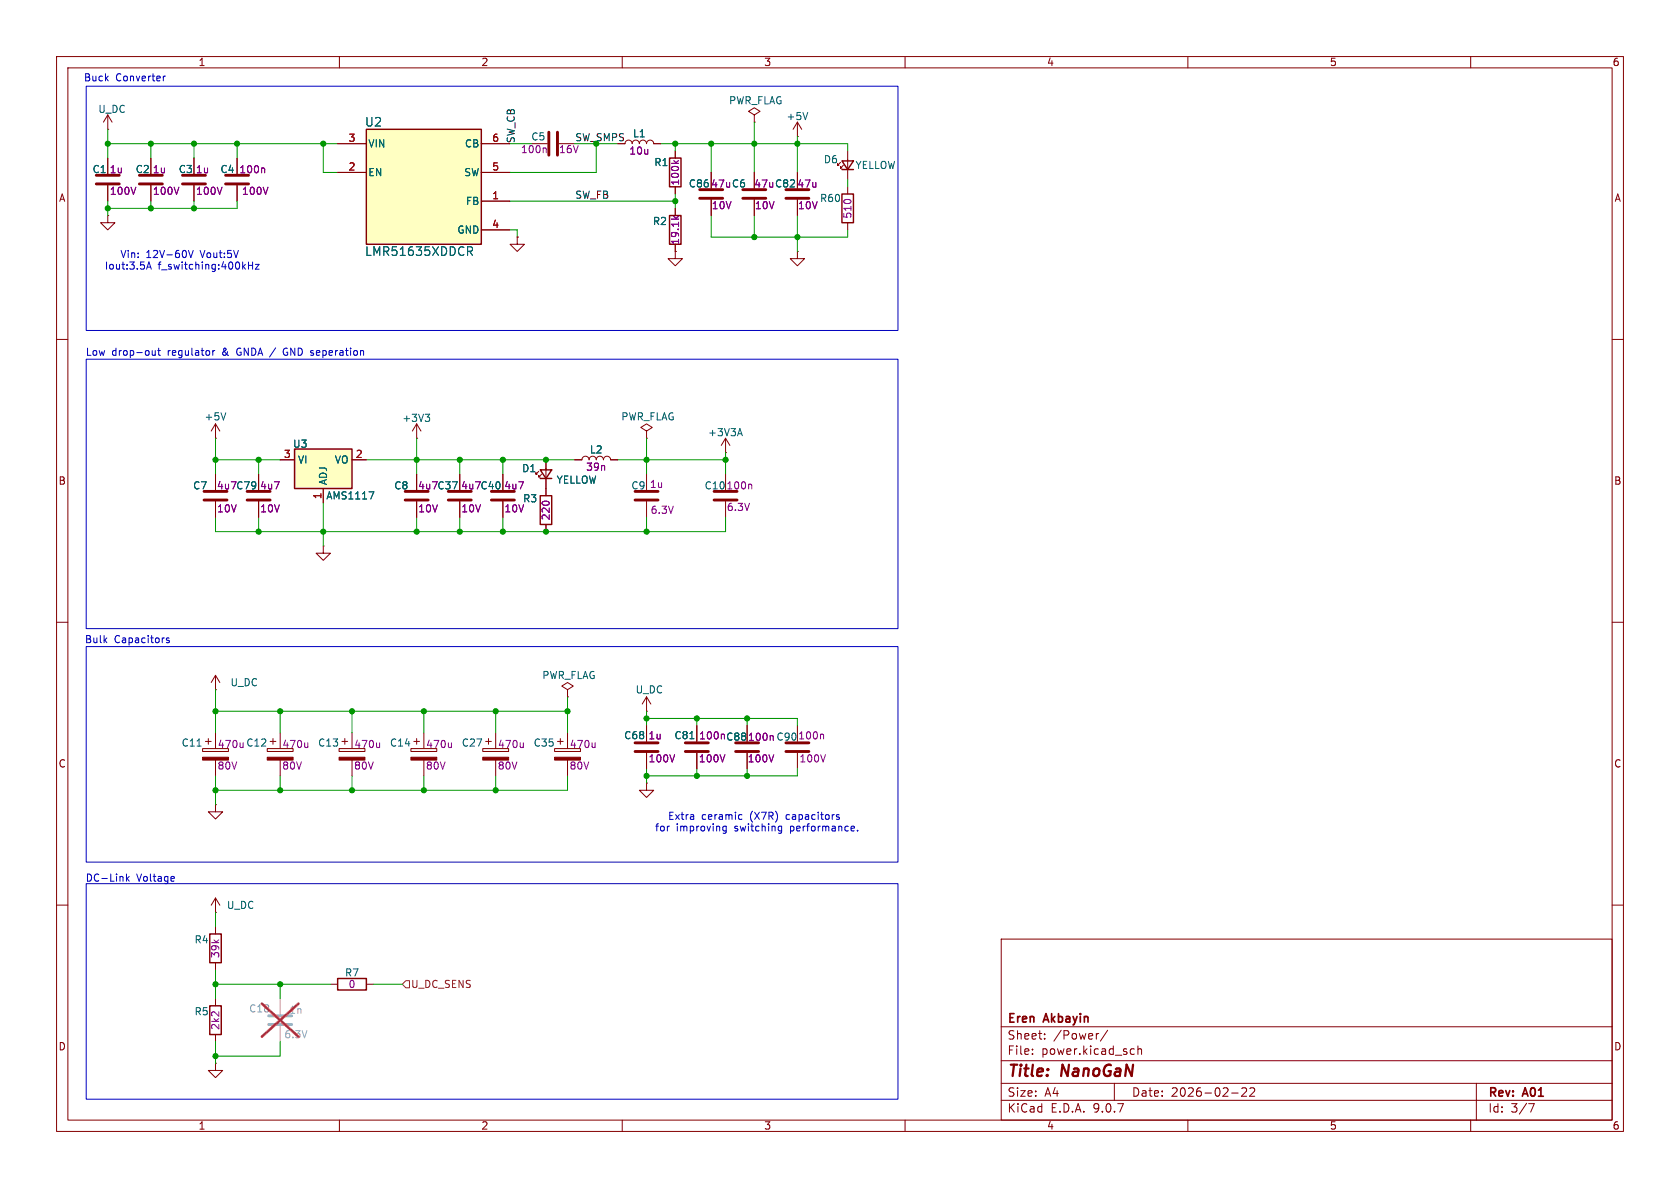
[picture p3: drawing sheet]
<svg xmlns="http://www.w3.org/2000/svg" width="297mm" height="210mm" viewBox="0 0 297 210" stroke-linecap="round" stroke-linejoin="round" font-family="sans-serif">
<g fill="none" stroke="#840000" stroke-width=".18">
<path d="M10 10h277v190h-277zM12 12h273v186h-273zM60 10v2M110 10v2M160 10v2M210 10v2M260 10v2M10 60h2M285 60h2M95.2 83.3l-.5 .5v-.2v.2h.3M95.8 83.8l-.6 .5v-.2v.2h.3M96.5 81.3v5.1"/>
<path d="M10 110h2M285 110h2M132.1 128.3v2.8M132.1 133.1v2.8M10 160h2M177 166h108v32h-108zM285 160h2M60 198v2M110 198v2M160 198v2M177 194.5h108M177 191.5h108"/>
<path d="M177 187.5h108M177 181.5h108M182.5 186.3v.1M182.5 185.5v.1M184.7 183.6v.1M184.7 182.8v.1M194.2 182.7l-.2 .1M195.8 182.1l-1.3 2M197 191.5v3M200.1 185.4l.4 .1M200.5 186.3l-.4 .1M201.2 185.5l.2-.1 .3 .1 .1 .9"/>
<path d="M201.2 184.9v1.5M210 198v2M217.7 193.2h1.2M219.5 192.4l.6-.1 .2 .1 .1 .3-.9 1.1h.9M221 192.4l.5-.1 .2 .1 .1 .3-.9 1.1h.9M260 198v2M261 191.5v6.5M270.2 195.1h1l-.6 1.5"/>
</g>
<path d="M130 131.3h4.1M130 132.8h4.1" fill="none" stroke="#840000" stroke-width=".51"/>
<path d="M95.5 83.1h2l-1 1.5zM95.5 84.6h2" fill="none" stroke="#840000" stroke-width=".25"/>
<path d="M64.8 22.9h20.3v20.3h-20.3z" fill="#ffffc2"/>
<path d="M64.8 22.9h20.3v20.3h-20.3z" fill="none" stroke="#840000" stroke-width=".25"/>
<path d="M59.7 25.4h5.1M59.7 30.5h5.1M85.1 25.4h5.1M85.1 30.5h5.1M85.1 35.6h5.1M85.1 40.6h5.1" fill="none" stroke="#840000" stroke-width=".18"/>
<path d="M82.7 43.6h.5l.3 .3-.1 .4-.7 .1M83 44.4l.5 .7" fill="none" stroke="#006464" stroke-width=".18"/>
<path d="M52.1 79.4h10.1v7h-10.1z" fill="#ffffc2"/>
<path d="M118.4 27.9h2v5.1h-2zM118.4 38.1h2v5.1h-2zM148.8 34.3h2.1v5.1h-2.1zM148.8 28.4h2.1l-1 1.6zM148.8 30h2.1M52.1 79.4h10.1v7h-10.1zM95.5 87.6h2v5.1h-2zM37.1 165.1h2v5.1h-2zM37.1 177.8h2v5.1h-2zM59.7 173h5.1v2h-5.1z" fill="none" stroke="#840000" stroke-width=".25"/>
<g fill="none" stroke="#840000" stroke-width=".18">
<path d="M19 38.1v1.3h1.3l-1.3 1.2-1.2-1.2h1.2M19 38.1h.1M19 22.9h.1M19 20.3v2.6M19 27.9v2.8M19 32.8v2.8M19 20.3l-.7 1.3M19 20.3l.8 1.3M26.7 27.9v2.8M26.7 32.8v2.8M34.3 27.9v2.8M34.3 32.8v2.8"/>
<path d="M41.9 27.9v2.8M41.9 32.8v2.8M59.7 25.4h5.1M59.7 30.5h5.1M85.1 25.4h5.1M85.1 30.5h5.1M85.1 35.6h5.1M94 25.4h2.8M110.5 25.4a.64 .64 0 0 1 .6-.6 .64 .64 0 0 1 .7 .6 .64 .64 0 0 1 .6-.6 .64 .64 0 0 1 .6 .6 .64 .64 0 0 1 .7-.6 .64 .64 0 0 1 .6 .6 .64 .64 0 0 1 .6-.6 .64 .64 0 0 1 .7 .6h1.2M119.4 26.7v1.2M119.4 33v1.3M119.4 36.8v1.3"/>
<path d="M125.7 30.5v2.8M125.7 35.3v2.8M133.3 20.3l1.1-.6-1.1-.6-1 .6 1 .6v1.3M133.3 21.6h.1M133.3 30.5v2.8M133.3 35.3v2.8M141 24.1h.1M141 21.6v2.5M141 30.5v2.8M141 35.3v2.8M141 21.6l-.8 1.3M141 21.6l.7 1.3"/>
<path d="M148.6 28.7l-.5 .5v-.2v.2h.2M149.1 29.2l-.5 .5v-.2v.2h.2M149.9 26.7v5.1M149.9 33v1.3M149.9 39.4v1.2M85.1 40.6h5.1M91.4 41.9v1.3h1.3l-1.3 1.3-1.2-1.3h1.2M91.4 41.9h.1M119.4 44.5v1.2h1.2l-1.2 1.3-1.3-1.3h1.3M119.4 44.5h.1M119.4 43.2v1.3M141 44.5v1.2h1.2l-1.2 1.3-1.3-1.3h1.3"/>
<path d="M141 44.5h.1M38.1 77.5h.1M38.1 74.9v2.6M38.1 74.9l-.8 1.3M38.1 74.9l.8 1.3M73.7 77.5h.1M73.7 74.9v2.6M73.7 74.9l-.8 1.3M73.7 74.9l.7 1.3M114.3 76.2l1-.6-1-.7-1 .7 1 .6v1.3M114.3 77.5h.1M128.3 77.5v2.5"/>
<path d="M128.3 77.5l-.8 1.2M128.3 77.5l.7 1.2M38.1 83.8v2.8M38.1 88.6v2.8M45.7 83.8v2.8M45.7 88.6v2.8M49.5 81.3h2.6M57.1 96.5v1.3h1.3l-1.3 1.3-1.2-1.3h1.2M57.1 96.5h.1M57.1 86.4v2.5M62.2 81.3h2.6M73.7 83.8v2.8"/>
<path d="M73.7 88.6v2.8M81.3 83.8v2.8M81.3 88.6v2.8M88.9 83.8v2.8M88.9 88.6v2.8M96.5 81.3v1.8M96.5 84.6v3M96.5 92.7v1.3M101.6 81.3h1.3a.64 .64 0 0 1 .6-.7 .64 .64 0 0 1 .6 .7 .64 .64 0 0 1 .7-.7 .64 .64 0 0 1 .6 .7 .64 .64 0 0 1 .6-.7 .64 .64 0 0 1 .7 .7 .64 .64 0 0 1 .6-.7 .64 .64 0 0 1 .6 .7h1.3M114.3 83.8v2.8M114.3 88.6v2.8M128.3 80h.1"/>
<path d="M128.3 83.8v2.8M128.3 88.6v2.8M38.1 119.4v2.5M38.1 119.4l-.8 1.3M38.1 119.4l.8 1.3M35.8 132.3h4.6v.5h-4.6zM36.3 131.1h1M36.8 130.6v1M38.1 121.9h.1M38.1 129.5v2.8M38.1 134.4v2.8M47.2 132.3h4.6v.5h-4.6z"/>
<path d="M47.8 131.1h1M48.3 130.6v1M49.5 129.5v2.8M49.5 134.4v2.8M59.9 132.3h4.6v.5h-4.6zM60.5 131.1h1M61 130.6v1M62.2 129.5v2.8M62.2 134.4v2.8M72.6 132.3h4.6v.5h-4.6zM73.2 131.1h1M73.7 130.6v1"/>
<path d="M74.9 129.5v2.8M74.9 134.4v2.8M85.3 132.3h4.6v.5h-4.6zM85.9 131.1h1M86.4 130.6v1M87.6 129.5v2.8M87.6 134.4v2.8M98 132.3h4.6v.5h-4.6zM98.6 131.1h1M99.1 130.6v1M100.3 121.9l1-.6-1-.6-1 .6 1 .6v1.3M100.3 123.2h.1"/>
<path d="M100.3 129.5v2.8M100.3 134.4v2.8M114.3 125.7h.1M114.3 138.4v1.3h1.3l-1.3 1.3-1.3-1.3h1.3M114.3 138.4h.1M114.3 123.2l-.8 1.3M114.3 123.2l.8 1.3M114.3 123.2v2.5M114.3 128.3v2.8M114.3 133.1v2.8M123.2 128.3v2.8M123.2 133.1v2.8"/>
<path d="M132.1 128.3v2.8M132.1 133.1v2.8M141 128.3v2.8M141 133.1v2.8M38.1 142.2v1.3h1.3l-1.3 1.3-1.3-1.3h1.3M38.1 142.2h.1M38.1 158.8v2.5M38.1 158.8l-.8 1.2M38.1 158.8l.8 1.2M38.1 161.3h.1M38.1 163.8v1.3M38.1 170.2v1.3"/>
<path d="M38.1 176.5v1.3M58.4 174h1.3M64.8 174h1.2M38.1 188v1.2h1.3l-1.3 1.3-1.3-1.3h1.3M38.1 188h.1M38.1 182.9v1.3"/>
</g>
<path d="M142.8 19.9l-.4 1.3M82.7 43.6h.5l.3 .3-.1 .4-.7 .1M83 44.4l.5 .7M39.9 73l-.4 1.2M75.2 73.2h.8l-.5 .5M75.7 73.7l.3 .2v.4l-.3 .2M130.5 76.7h.6M130.8 75.8l.4 1.2M65.2 86.9h.9l-.6 1.3M34.8 131.9h.8M122 130.6h.7" fill="none" stroke="#006464" stroke-width=".18"/>
<g fill="none" stroke="#840000" stroke-width=".51">
<path d="M17 31h4.1M17 32.5h4.1M24.6 31h4.1M24.6 32.5h4.1M32.3 31h4M32.3 32.5h4M39.9 31h4M39.9 32.5h4M97 23.4v4M98.6 23.4v4M123.7 33.5h4.1M123.7 35.1h4.1"/>
<path d="M131.3 33.5h4.1M131.3 35.1h4.1M138.9 33.5h4.1M138.9 35.1h4.1M36.1 86.9h4M36.1 88.4h4M43.7 86.9h4.1M43.7 88.4h4.1M71.6 86.9h4.1M71.6 88.4h4.1M79.2 86.9h4.1M79.2 88.4h4.1"/>
<path d="M86.9 86.9h4M86.9 88.4h4M112.3 86.9h4M112.3 88.4h4M126.2 86.9h4.1M126.2 88.4h4.1M112.3 131.3h4M112.3 132.8h4M121.2 131.3h4M121.2 132.8h4M138.9 131.3h4.1M138.9 132.8h4.1"/>
</g>
<path d="M47.5 179.6h4.1M47.5 181.1h4.1" fill="none" stroke="#a1a1a1" stroke-width=".51"/>
<path d="M49.5 176.5v2.8M49.5 181.4v2.8" fill="none" stroke="#a1a1a1" stroke-width=".18"/>
<path d="M46.3 177.4l6.5 5.9M52.8 177.4l-6.5 5.9" fill="none" stroke="#e12e31" stroke-width=".46"/>
<g fill="#840000" stroke="#840000" stroke-width=".18">
<path d="M85.3 133.9h4.6v.5h-4.6z"/>
<path d="M59.9 133.9h4.6v.5h-4.6z"/>
<path d="M72.6 133.9h4.6v.5h-4.6z"/>
<path d="M98 133.9h4.6v.5h-4.6z"/>
<path d="M35.8 133.9h4.6v.5h-4.6z"/>
<path d="M47.2 133.9h4.6v.5h-4.6z"/>
</g>
<g fill="none" stroke="#840084" stroke-width=".18">
<path d="M46.6 29.7l.2 .2v.7M96.4 26.1l.2 .2v.7M119.1 28.4l.5 .5M119.1 38.3l.5 .4M120 28.4l-.5 .4M120 38.3l-.5 .3M132.7 85.6l.2 .2v.6M54.4 131.3v.9M54.4 132l-.2 .2M67.1 131.3v.9M67.1 132l-.2 .2M79.8 131.3v.9"/>
<path d="M79.8 132l-.2 .2M92.5 131.3v.9M92.5 132l-.2 .2M105.2 131.3v.9M105.2 132l-.2 .2M145.4 129.8l.2 .2v.6"/>
</g>
<path d="M71.1 174l.7-.6h.6v1.2h-.6z" fill="none" stroke="#725600" stroke-width=".18"/>
<g fill="none" stroke="#009600" stroke-width=".18">
<path d="M19 25.4h40.7M19 22.9v5M19 35.6v2.5M26.7 25.4v2.5M26.7 35.6v1.2M34.3 25.4v2.5M34.3 35.6v1.2M41.9 25.4v2.5M41.9 35.6v1.2h-22.9M57.1 25.4v5.1h2.6M90.2 25.4h3.8M90.2 35.6h29.2"/>
<path d="M101.6 25.4h7.6M105.4 25.4v5.1h-15.2M116.8 25.4h33.1v1.3M119.4 25.4v1.3M119.4 34.3v2.5M125.7 38.1v3.8h24.2v-1.3M125.7 25.4v5.1M133.3 21.6v8.9M133.3 38.1v3.8M141 24.1v6.4M141 38.1v6.4M149.9 31.8v1.2"/>
<path d="M90.2 40.6h1.2v1.3M38.1 77.5v6.3M73.7 77.5v6.3M114.3 77.5v6.3M38.1 81.3h11.4M38.1 91.4v2.6h90.2v-2.6M45.7 81.3v2.5M45.7 91.4v2.6M57.1 88.9v7.6M64.8 81.3h36.8M73.7 91.4v2.6M81.3 81.3v2.5"/>
<path d="M81.3 91.4v2.6M88.9 81.3v2.5M88.9 91.4v2.6M109.2 81.3h19.1M114.3 91.4v2.6M128.3 80v3.8M38.1 125.7h62.2M38.1 121.9v7.6M38.1 137.2v5M49.5 125.7v3.8M49.5 137.2v2.5M62.2 125.7v3.8"/>
<path d="M62.2 137.2v2.5M74.9 125.7v3.8M74.9 137.2v2.5M87.6 125.7v3.8M87.6 137.2v2.5M100.3 123.2v6.3M100.3 137.2v2.5h-62.2M114.3 127h26.7v1.3M114.3 125.7v2.6M114.3 135.9v2.5M123.2 127v1.3M123.2 135.9v1.3"/>
<path d="M132.1 127v1.3M132.1 135.9v1.3M141 135.9v1.3h-26.7M38.1 161.3v2.5M38.1 171.5v5M38.1 174h20.3M49.5 174v2.5M66 174h5.1M38.1 184.2v3.8M49.5 184.2v2.5h-11.4"/>
</g>
<g fill="none" stroke="#0000c2" stroke-width=".18">
<path d="M15.2 15.2h143.5v43.2h-143.5zM28.9 13.5v.8M29.2 13.5l-.3 .2M25.9 47.6l.4-1.3 .5 1.3M26 47.2h.6M33.3 44.3l.4 1.2 .5-1.2M43.9 46.3v1.3M43.9 46.9h.8M44.7 46.3v1.3M45.1 46.7h.7l-.7 .9h.7M15.2 63.5h143.5v47.6h-143.5zM26.9 62.6l.2 .2 .4-.1"/>
<path d="M27.5 62v.8M27.9 62h.5M28.1 61.5v1.1l.3 .2M37.6 62v.8M38 62l-.4 .2M50.5 61.5a.68 .68 0 0 0-.4 .7 .68 .68 0 0 0 .4 .6M15.2 114.3h143.5v38.1h-143.5zM29.9 112.8h-.3l-.2 .1 .1 .2 .4 .2v.3h-.5M15.2 156.2h143.5v38.1h-143.5zM22.4 154.5v1.3M22.5 155.3l.3 .5M22.8 154.9l-.4 .5"/>
<path d="M30.6 154.9l.2 .3-.6 .2M30.8 155.7l-.2 .1M128.4 146v1.1l-.3 .2h-.3M128.4 146.1l-.4-.1-.2 .3 .1 .5h.5M130.7 144.8h.5M130.7 144.1h.5M137.7 146.8h.5M137.7 146.1h.5M138.2 146v1.1l-.3 .2h-.3M148.3 144.1l-.3-.1-.1 .2v.2l.4 .1v.3h-.4M150.6 146l.4 .1 .1 .2-.6 .2M151 146.8l-.4 .1"/>
<path d="M151.6 146.8v.1"/>
</g>
<g fill="#009600" stroke="#009600" stroke-width=".18">
<circle cx="38.1" cy="139.7" r=".46"/>
<circle cx="62.2" cy="139.7" r=".46"/>
<circle cx="49.5" cy="174" r=".46"/>
<circle cx="49.5" cy="139.7" r=".46"/>
<circle cx="49.5" cy="125.7" r=".46"/>
<circle cx="38.1" cy="125.7" r=".46"/>
<circle cx="62.2" cy="125.7" r=".46"/>
<circle cx="74.9" cy="125.7" r=".46"/>
<circle cx="38.1" cy="174" r=".46"/>
<circle cx="38.1" cy="186.7" r=".46"/>
<circle cx="74.9" cy="139.7" r=".46"/>
<circle cx="123.2" cy="137.2" r=".46"/>
<circle cx="114.3" cy="137.2" r=".46"/>
<circle cx="114.3" cy="127" r=".46"/>
<circle cx="100.3" cy="125.7" r=".46"/>
<circle cx="132.1" cy="137.2" r=".46"/>
<circle cx="87.6" cy="125.7" r=".46"/>
<circle cx="87.6" cy="139.7" r=".46"/>
<circle cx="132.1" cy="127" r=".46"/>
<circle cx="123.2" cy="127" r=".46"/>
<circle cx="26.7" cy="25.4" r=".46"/>
<circle cx="19" cy="25.4" r=".46"/>
<circle cx="57.1" cy="25.4" r=".46"/>
<circle cx="34.3" cy="25.4" r=".46"/>
<circle cx="41.9" cy="25.4" r=".46"/>
<circle cx="19" cy="36.8" r=".46"/>
<circle cx="26.7" cy="36.8" r=".46"/>
<circle cx="34.3" cy="36.8" r=".46"/>
<circle cx="73.7" cy="81.3" r=".46"/>
<circle cx="73.7" cy="94" r=".46"/>
<circle cx="81.3" cy="81.3" r=".46"/>
<circle cx="81.3" cy="94" r=".46"/>
<circle cx="88.9" cy="94" r=".46"/>
<circle cx="96.5" cy="94" r=".46"/>
<circle cx="38.1" cy="81.3" r=".46"/>
<circle cx="45.7" cy="81.3" r=".46"/>
<circle cx="45.7" cy="94" r=".46"/>
<circle cx="57.1" cy="94" r=".46"/>
<circle cx="96.5" cy="81.3" r=".46"/>
<circle cx="114.3" cy="81.3" r=".46"/>
<circle cx="88.9" cy="81.3" r=".46"/>
<circle cx="128.3" cy="81.3" r=".46"/>
<circle cx="119.4" cy="35.6" r=".46"/>
<circle cx="114.3" cy="94" r=".46"/>
<circle cx="141" cy="25.4" r=".46"/>
<circle cx="133.3" cy="25.4" r=".46"/>
<circle cx="125.7" cy="25.4" r=".46"/>
<circle cx="119.4" cy="25.4" r=".46"/>
<circle cx="141" cy="41.9" r=".46"/>
<circle cx="133.3" cy="41.9" r=".46"/>
</g>
<g font-size="2.8" fill="#840000">
<text x="178" y="190.9">Title:</text>
<text x="187.7" y="190.9">NanoGaN</text>
</g>
<g font-size="2.1" fill="#006464">
<text x="64.4" y="22.6">U2</text>
<text x="64.4" y="45.4">LMR51635XDDCR</text>
</g>
<g font-size="2.1" fill="#840000">
<text x="178" y="184">Sheet:</text>
<text x="178" y="181.2">Eren</text>
<text x="184.7" y="181.2">Akbayin</text>
<text x="186.2" y="184">/Power/</text>
<text x="178" y="186.7">File:</text>
<text x="184.1" y="186.7">power.kicad_sch</text>
<text x="178" y="196.9">KiCad</text>
<text x="178" y="194.1">Size:</text>
<text x="184.7" y="194.1">A4</text>
<text x="185.7" y="196.9">E.D.A.</text>
<text x="193.3" y="196.9">9.0.7</text>
<text x="200" y="194.1">Date:</text>
<text x="207" y="194.1">2026-02-22</text>
<text x="263" y="194.3">Rev:</text>
<text x="263" y="196.9">Id:</text>
<text x="267.1" y="196.9">3/7</text>
<text x="269.4" y="194.3">A01</text>
</g>
<g font-size="1.8" fill="#840000">
<text x="35" y="11.9">1</text>
<text x="85" y="11.9">2</text>
<text x="135" y="11.9">3</text>
<text x="185" y="11.9">4</text>
<text x="235" y="11.9">5</text>
<text x="285" y="11.9">6</text>
<text x="10.3" y="35.9">A</text>
<text x="285.3" y="35.9">A</text>
<text x="10.3" y="85.9">B</text>
<text x="285.3" y="85.9">B</text>
<text x="10.3" y="135.9">C</text>
<text x="285.3" y="135.9">C</text>
<text x="10.3" y="185.9">D</text>
<text x="285.3" y="185.9">D</text>
<text x="35" y="199.9">1</text>
<text x="85" y="199.9">2</text>
<text x="135" y="199.9">3</text>
<text x="185" y="199.9">4</text>
<text x="235" y="199.9">5</text>
<text x="285" y="199.9">6</text>
</g>
<g font-size="1.8" fill="#0000c2">
<text x="14.7" y="14.6">Buck</text>
<text x="20.4" y="14.6">Converter</text>
<text x="18.4" y="47.9">Iout:3.5A</text>
<text x="21.2" y="45.8">Vin:</text>
<text x="25.8" y="45.8">12V-60V</text>
<text x="27.9" y="47.9">f_switching:400kHz</text>
<text x="35.6" y="45.8">Vout:5V</text>
<text x="15.1" y="63.1">Low</text>
<text x="19.8" y="63.1">drop-out</text>
<text x="29.8" y="63.1">regulator</text>
<text x="39.6" y="63.1">&amp;</text>
<text x="42.3" y="63.1">GNDA /</text>
<text x="50.9" y="63.1">GND seperation</text>
<text x="14.9" y="113.9">Bulk</text>
<text x="20.2" y="113.9">Capacitors</text>
<text x="115.7" y="147.2">for</text>
<text x="118" y="145.1">Extra</text>
<text x="119.5" y="147.2">improving</text>
<text x="124" y="145.1">ceramic</text>
<text x="130" y="147.2">switching</text>
<text x="132.7" y="145.1">(X7R)</text>
<text x="139.2" y="145.1">capacitors</text>
<text x="140" y="147.2">performance.</text>
<text x="15.1" y="156.1">DC-Link</text>
<text x="24.2" y="156.1">Voltage</text>
</g>
<g font-size="1.8" fill="#006464">
<text x="17.3" y="20.2">U_DC</text>
<text x="128.8" y="18.6">PWR_FLAG</text>
<text x="138.9" y="21.4">+5V</text>
<text x="65" y="26.3">VIN</text>
<text x="82.1" y="26.3">CB</text>
<text x="93.8" y="25">C5</text>
<text x="111.8" y="24.5">L1</text>
<text x="115.6" y="29.6">R1</text>
<text x="145.6" y="29.1">D6</text>
<text x="16.3" y="30.8">C1</text>
<text x="23.9" y="30.8">C2</text>
<text x="31.5" y="30.8">C3</text>
<text x="38.9" y="30.8">C4</text>
<text x="65" y="31.3">EN</text>
<text x="82" y="31.3">SW</text>
<text x="121.7" y="33.3">C86</text>
<text x="133.2" y="33.4">47u C82</text>
<text x="144.9" y="35.9">R60</text>
<text x="151.1" y="30.1">YELLOW</text>
<text x="80.8" y="41.5">GND</text>
<text x="82.3" y="36.4">FB</text>
<text x="115.3" y="40">R2</text>
<text x="36.1" y="74.5">+5V</text>
<text x="71" y="74.8">+3V3</text>
<text x="109.7" y="74.5">PWR_FLAG</text>
<text x="125.1" y="77.3">+3V3A</text>
<text x="51.7" y="79.3">U3</text>
<text x="52.6" y="82.1">VI</text>
<text x="59.1" y="82.1">VO</text>
<text x="92.2" y="83.7">D1</text>
<text x="104.2" y="80.4">L2</text>
<text x="34" y="86.7">C7</text>
<text x="38.2" y="86.7">4u7 C79</text>
<text x="57.6" y="88.5">AMS1117</text>
<text x="58" y="85.9" transform="rotate(-90 58 85.9)">ADJ</text>
<text x="69.6" y="86.7">C8</text>
<text x="73.8" y="86.7">4u7 C37</text>
<text x="81.4" y="86.7">4u7 C40</text>
<text x="92.4" y="89">R3</text>
<text x="98.3" y="85.7">YELLOW</text>
<text x="111.5" y="86.7">C9</text>
<text x="124.5" y="86.7">C10</text>
<text x="40.6" y="121.5">U_DC</text>
<text x="95.8" y="120.2">PWR_FLAG</text>
<text x="112.3" y="122.8">U_DC</text>
<text x="110.2" y="130.9">C68</text>
<text x="119.1" y="130.9">C81</text>
<text x="32" y="132.2">C11</text>
<text x="38.4" y="132.4">470u C12</text>
<text x="56.1" y="132.2">C13</text>
<text x="68.8" y="132.2">C14</text>
<text x="81.5" y="132.2">C27</text>
<text x="94.2" y="132.2">C35</text>
<text x="40" y="160.9">U_DC</text>
<text x="34.3" y="167">R4</text>
<text x="60.9" y="172.8">R7</text>
<text x="34.3" y="179.7">R5</text>
</g>
<g font-size="1.8" fill="#a90000">
<text x="61.5" y="25.1">3</text>
<text x="86.9" y="25.1">6</text>
<text x="61.5" y="30.2">2</text>
<text x="86.9" y="30.2">5</text>
<text x="86.9" y="35.3">1</text>
<text x="86.9" y="40.4">4</text>
<text x="50.1" y="81">3</text>
<text x="62.8" y="81">2</text>
<text x="56.9" y="88.3" transform="rotate(-90 56.9 88.3)">1</text>
</g>
<g font-size="1.8" fill="#0f0f0f">
<text x="91.1" y="25.4" transform="rotate(-90 91.1 25.4)">SW_CB</text>
<text x="101.6" y="35.2">SW_FB</text>
</g>
<g font-size="1.8" fill="#840084">
<text x="92" y="27.3">100n</text>
<text x="98.7" y="27.3">16V</text>
<text x="111.1" y="27.5">10u</text>
<text x="19.3" y="30.8">1u</text>
<text x="19.3" y="34.6">100V</text>
<text x="26.9" y="30.8">1u</text>
<text x="26.9" y="34.6">100V</text>
<text x="34.5" y="30.8">1u</text>
<text x="34.6" y="34.6">100V</text>
<text x="42.2" y="30.8">100n</text>
<text x="42.7" y="34.6">100V</text>
<text x="120.2" y="32.9" transform="rotate(-90 120.2 32.9)">100k</text>
<text x="125.6" y="33.4">47u C6</text>
<text x="140.9" y="33.4">47u</text>
<text x="125.7" y="37.2">10V</text>
<text x="133.4" y="37.2">10V</text>
<text x="141" y="37.2">10V</text>
<text x="150.7" y="38.7" transform="rotate(-90 150.7 38.7)">510</text>
<text x="120.2" y="43.4" transform="rotate(-90 120.2 43.4)">19.1k</text>
<text x="103.5" y="83.4">39n</text>
<text x="45.9" y="86.7">4u7</text>
<text x="89" y="86.7">4u7</text>
<text x="114.8" y="86.5">1u</text>
<text x="128.3" y="86.7">100n</text>
<text x="38.3" y="90.8">10V</text>
<text x="45.9" y="90.8">10V</text>
<text x="73.8" y="90.8">10V</text>
<text x="81.5" y="90.8">10V</text>
<text x="89.1" y="90.8">10V</text>
<text x="97.4" y="92.1" transform="rotate(-90 97.4 92.1)">220</text>
<text x="114.9" y="91">6.3V</text>
<text x="128.4" y="90.5">6.3V</text>
<text x="114.5" y="130.9">1u</text>
<text x="123.5" y="130.9">100n C88</text>
<text x="132.1" y="131.2">100n C90</text>
<text x="132.1" y="131.2">100n</text>
<text x="141" y="130.9">100n</text>
<text x="38.4" y="136.2">80V</text>
<text x="49.8" y="136.2">80V</text>
<text x="49.8" y="132.4">470u</text>
<text x="62.5" y="136.2">80V</text>
<text x="62.5" y="132.4">470u</text>
<text x="75.2" y="136.2">80V</text>
<text x="75.2" y="132.4">470u</text>
<text x="87.9" y="136.2">80V</text>
<text x="87.9" y="132.4">470u</text>
<text x="100.6" y="136.2">80V</text>
<text x="100.6" y="132.4">470u</text>
<text x="114.6" y="135">100V</text>
<text x="123.5" y="135">100V</text>
<text x="132.1" y="135">100V</text>
<text x="141.2" y="135">100V</text>
<text x="39" y="169.5" transform="rotate(-90 39 169.5)">39k</text>
<text x="61.5" y="174.9">0</text>
<text x="39" y="182.2" transform="rotate(-90 39 182.2)">2k2</text>
</g>
<text font-size="1.8" fill="#009600" x="101.6" y="25.1">SW_SMPS</text>
<text font-size="1.8" fill="#989898" x="44" y="179.2">C18</text>
<g font-size="1.8" fill="#a1a1a1">
<text x="51" y="179.4">1n</text>
<text x="50.2" y="183.7">6.3V</text>
</g>
<text font-size="1.8" fill="#725600" x="72.6" y="174.9">U_DC_SENS</text>
</svg>
